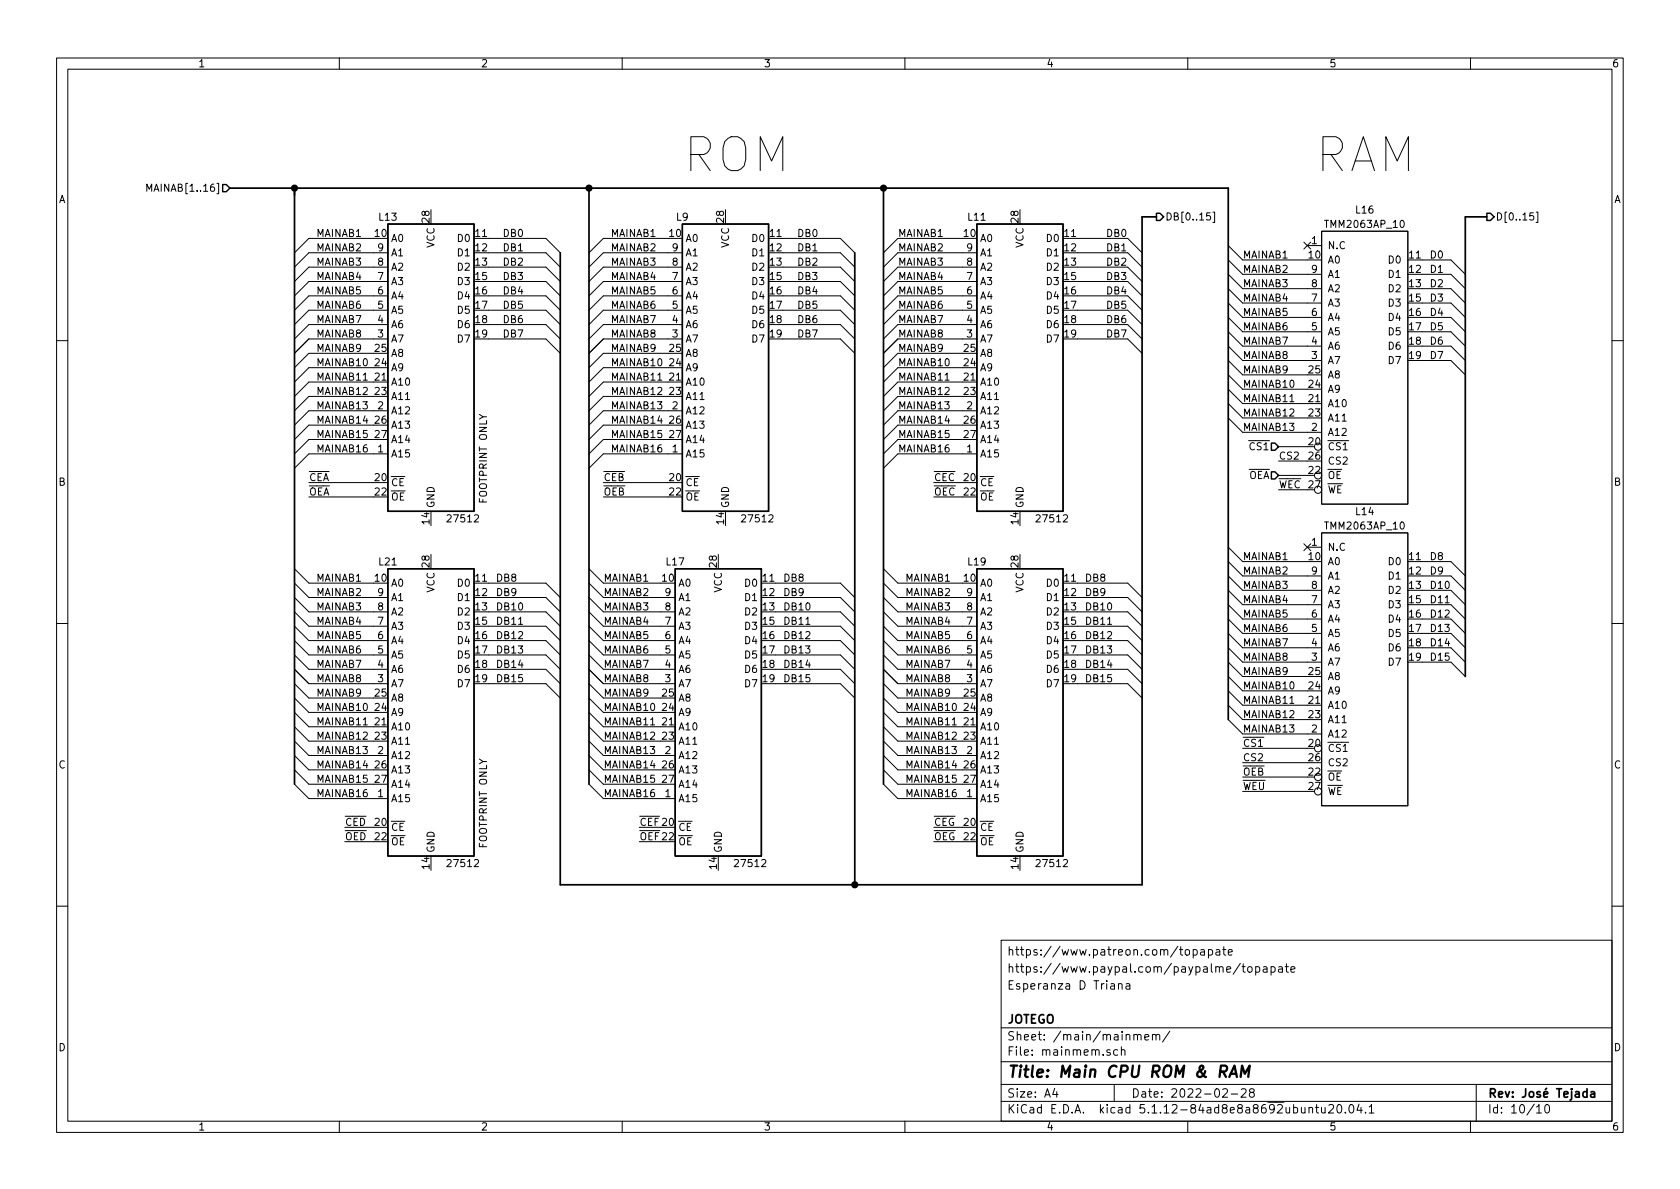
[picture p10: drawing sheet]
<svg xmlns="http://www.w3.org/2000/svg" width="297mm" height="210mm" viewBox="0 0 297 210" stroke-linecap="round" stroke-linejoin="round" font-family="sans-serif">
<g fill="none" stroke="#000" stroke-width=".18">
<path d="M10 10.3h277v189.9h-277zM12 12.2h273v186.1h-273zM60 10.3v1.9M110 10.3v1.9M160 10.3v1.9M210 10.3v1.9M260 10.3v1.9M26 33.8v-1.2l.4 .9 .4-.9v1.2M214 37.6h-.6l-.1 .6 .5-.1 .2 .3v.3l-.2 .2-.5-.1M214.5 37.5h.3v1.8h-.3M271.1 37.6h-.6v.6l.4-.1 .3 .3v.3l-.3 .2-.4-.1M271.6 37.5h.3v1.8h-.3"/>
<path d="M66 42.2h-11.4l-2.5 2.5M68.6 59.9h-14l-2.5 2.6M68.6 57.4h-14l-2.5 2.5M68.6 54.9h-14l-2.5 2.5M68.6 52.3h-14l-2.5 2.6M68.6 49.8h-14l-2.5 2.5M68.6 47.2h-14l-2.5 2.6M68.6 44.7h-14l-2.5 2.5M86.4 59.9h10.1l2.6 2.6M86.4 57.4h10.1l2.6 2.5M86.4 54.9h10.1l2.6 2.5M86.4 52.3h10.1l2.6 2.6"/>
<path d="M86.4 49.8h10.1l2.6 2.5M86.4 47.2h10.1l2.6 2.6M86.4 44.7h10.1l2.6 2.5M86.4 42.2h10.1l2.6 2.5M118.1 42.2h-11.4l-2.6 2.5M120.6 59.9h-13.9l-2.6 2.6M120.6 57.4h-13.9l-2.6 2.5M120.6 54.9h-13.9l-2.6 2.5M120.6 52.3h-13.9l-2.6 2.6M120.6 49.8h-13.9l-2.6 2.5M120.6 47.2h-13.9l-2.6 2.6M120.6 44.7h-13.9l-2.6 2.5"/>
<path d="M138.4 59.9h10.2l2.5 2.6M138.4 57.4h10.2l2.5 2.5M138.4 54.9h10.2l2.5 2.5M138.4 52.3h10.2l2.5 2.6M138.4 49.8h10.2l2.5 2.5M138.4 47.2h10.2l2.5 2.6M138.4 44.7h10.2l2.5 2.5M138.4 42.2h10.2l2.5 2.5M170.2 42.2h-11.5l-2.5 2.5M172.7 59.9h-14l-2.5 2.6M172.7 57.4h-14l-2.5 2.5M172.7 54.9h-14l-2.5 2.5"/>
<path d="M172.7 52.3h-14l-2.5 2.6M172.7 49.8h-14l-2.5 2.5M172.7 47.2h-14l-2.5 2.6M172.7 44.7h-14l-2.5 2.5M190.5 59.9h8.9l2.5 2.6M190.5 57.4h8.9l2.5 2.5M190.5 54.9h8.9l2.5 2.5M190.5 52.3h8.9l2.5 2.6M190.5 49.8h8.9l2.5 2.5M190.5 47.2h8.9l2.5 2.6M190.5 44.7h8.9l2.5 2.5M190.5 42.2h8.9l2.5 2.5"/>
<path d="M217.2 58.7l2.5 2.5h14M217.2 56.1l2.5 2.6h14M217.2 53.6l2.5 2.5h14M217.2 51l2.5 2.6h14M217.2 48.5l2.5 2.5h14M217.2 46l2.5 2.5h14M217.2 43.4l2.5 2.6h11.4M230.5 42.8l1.2 1.2M231.1 43.4h2.6M231.7 42.8l-1.2 1.2M233.7 40.9h15.2v48.2h-15.2zM251.5 58.7h5l2.6 2.5"/>
<path d="M251.5 56.1h5l2.6 2.6M251.5 53.6h5l2.6 2.5M251.5 51h5l2.6 2.6M251.5 48.5h5l2.6 2.5M251.5 46h5l2.6 2.5M10 60.2h2M64.2 67.2h.7M66 70.1h-11.4l-2.5 2.5M66 67.6h-11.4l-2.5 2.5M66 65h-11.4l-2.5 2.6M66 62.5h-11.4l-2.5 2.5M66 77.7h-11.4l-2.5 2.6"/>
<path d="M66 75.2h-11.4l-2.5 2.5M68.6 72.6h-14l-2.5 2.6M116.3 67.2h.7M118.1 70.1h-11.4l-2.6 2.5M118.1 67.6h-11.4l-2.6 2.5M118.1 65h-11.4l-2.6 2.6M118.1 62.5h-11.4l-2.6 2.5M118.1 77.7h-11.4l-2.6 2.6M118.1 75.2h-11.4l-2.6 2.5M120.6 72.6h-13.9l-2.6 2.6M167.1 67.2h.7M170.2 70.1h-11.5l-2.5 2.5"/>
<path d="M170.2 67.6h-11.5l-2.5 2.5M170.2 65h-11.5l-2.5 2.6M170.2 62.5h-11.5l-2.5 2.5M170.2 77.7h-11.5l-2.5 2.6M170.2 75.2h-11.5l-2.5 2.5M172.7 72.6h-14l-2.5 2.6M217.2 73.9l2.5 2.5h14M217.2 61.2l2.5 2.5h14M217.2 71.4l2.5 2.5h11.4M217.2 68.8l2.5 2.6h11.4M217.2 66.3l2.5 2.5h11.4M217.2 63.7l2.5 2.6h11.4"/>
<path d="M226.1 79h5M228.1 71h.7M237.2 77.9h1.3M251.5 63.7h5l2.6 2.6M251.5 61.2h5l2.6 2.5M285 60.2h2M54.6 87.9h11.4M54.6 85.3h11.4M68.6 80.3h-14l-2.5 2.5M106.7 87.9h11.4M106.7 85.3h11.4M120.6 80.3h-13.9l-2.6 2.5"/>
<path d="M165.1 87.9h5.1M165.1 85.3h5.1M172.7 80.3h-14l-2.5 2.5M217.2 99.3l2.5 2.5h14M217.2 96.8l2.5 2.5h11.4M226.1 81.5h5M226.1 84.1h5M226.1 86.6h5M230.5 96.2l1.2 1.2M231.1 96.8h2.6M231.7 96.2l-1.2 1.2M233.7 94.2h15.2v48.3h-15.2z"/>
<path d="M251.5 99.3h5l2.6 2.5M10 110.3h2M52.1 118.4l2.5 2.5h14M52.1 115.8l2.5 2.6h14M52.1 113.3l2.5 2.5h14M52.1 110.7l2.5 2.6h14M52.1 108.2l2.5 2.5h14M52.1 105.7l2.5 2.5h14M52.1 103.1l2.5 2.6h14M52.1 100.6l2.5 2.5h11.4M86.4 118.4h10.1l2.6 2.5M86.4 115.8h10.1l2.6 2.6"/>
<path d="M86.4 113.3h10.1l2.6 2.5M86.4 110.7h10.1l2.6 2.6M86.4 108.2h10.1l2.6 2.5M86.4 105.7h10.1l2.6 2.5M86.4 103.1h10.1l2.6 2.6M91.7 110.4h.7M104.1 118.4l2.6 2.5h12.7M104.1 115.8l2.6 2.6h12.7M104.1 113.3l2.6 2.5h12.7M104.1 110.7l2.6 2.6h12.7M104.1 108.2l2.6 2.5h12.7M104.1 105.7l2.6 2.5h12.7"/>
<path d="M104.1 103.1l2.6 2.6h12.7M104.1 100.6l2.6 2.5h10.1M137.2 118.4h11.4l2.5 2.5M137.2 115.8h11.4l2.5 2.6M137.2 113.3h11.4l2.5 2.5M137.2 110.7h11.4l2.5 2.6M137.2 108.2h11.4l2.5 2.5M137.2 105.7h11.4l2.5 2.5M137.2 103.1h11.4l2.5 2.6M142.5 110.4h.7M156.2 118.4l2.5 2.5h14M156.2 115.8l2.5 2.6h14"/>
<path d="M156.2 113.3l2.5 2.5h14M156.2 110.7l2.5 2.6h14M156.2 108.2l2.5 2.5h14M156.2 105.7l2.5 2.5h14M156.2 103.1l2.5 2.6h14M156.2 100.6l2.5 2.5h11.5M190.5 118.4h8.9l2.5 2.5M190.5 115.8h8.9l2.5 2.6M190.5 113.3h8.9l2.5 2.5M190.5 110.7h8.9l2.5 2.6M190.5 108.2h8.9l2.5 2.5M190.5 105.7h8.9l2.5 2.5"/>
<path d="M190.5 103.1h8.9l2.5 2.6M195.8 110.4h.7M217.2 114.5l2.5 2.6h14M217.2 112l2.5 2.5h14M217.2 109.5l2.5 2.5h14M217.2 106.9l2.5 2.6h14M217.2 104.4l2.5 2.5h14M217.2 101.8l2.5 2.6h14M217.2 117.1l2.5 2.5h11.4M217.2 119.6l2.5 2.6h11.4M251.5 117.1h5l2.6 2.5M251.5 114.5h5l2.6 2.6"/>
<path d="M251.5 112h5l2.6 2.5M251.5 109.5h5l2.6 2.5M251.5 106.9h5l2.6 2.6M251.5 104.4h5l2.6 2.5M251.5 101.8h5l2.6 2.6M285 110.3h2M52.1 138.7l2.5 2.5h14M52.1 131.1l2.5 2.5h14M52.1 133.6l2.5 2.5h11.4M52.1 128.5l2.5 2.6h11.4M52.1 126l2.5 2.5h11.4M52.1 123.4l2.5 2.6h11.4"/>
<path d="M52.1 120.9l2.5 2.5h11.4M52.1 136.1l2.5 2.6h11.4M64.2 128.2h.7M86.4 120.9h10.1l2.6 2.5M104.1 138.7l2.6 2.5h12.7M104.1 131.1l2.6 2.5h12.7M104.1 133.6l2.6 2.5h10.1M104.1 128.5l2.6 2.6h10.1M104.1 126l2.6 2.5h10.1M104.1 123.4l2.6 2.6h10.1M104.1 120.9l2.6 2.5h10.1M104.1 136.1l2.6 2.6h10.1"/>
<path d="M115 128.2h.7M137.2 120.9h11.4l2.5 2.5M156.2 138.7l2.5 2.5h14M156.2 131.1l2.5 2.5h14M156.2 133.6l2.5 2.5h11.5M156.2 128.5l2.5 2.6h11.5M156.2 126l2.5 2.5h11.5M156.2 123.4l2.5 2.6h11.5M156.2 120.9l2.5 2.5h11.5M156.2 136.1l2.5 2.6h11.5M168.4 128.2h.7M190.5 120.9h8.9l2.5 2.5"/>
<path d="M217.2 127.2l2.5 2.6h14M217.2 122.2l2.5 2.5h11.4M217.2 124.7l2.5 2.5h11.4M219.7 139.9h11.4M219.7 134.9h11.4M219.7 132.3h11.4M219.7 137.4h11.4M222.2 130.4h1.3M228.1 124.4h.7M237.2 131.3h1.3M61 148.8h5M61 146.3h5"/>
<path d="M113 148.8h3.8M113 146.3h3.8M165.1 148.8h5.1M165.1 146.3h5.1M10 160.2h2M177 166.3h108v32h-108zM197.8 174.1l.2-.2 .3 .1 .1 .9M197.8 173.9v1M199.1 174h.6l.1 .9M199.8 174.3l-.5 .1-.2 .2v.2l.2 .1 .5-.1M211 168l.4-.1 .3 .3-.1 .6-.2 .1-.4-.1M211 167.9v1.5"/>
<path d="M212.3 168h.6l.1 .9M213 168.3h-.5l-.3 .2 .3 .4 .5-.1M213.7 168l.4-.1 .3 .3-.1 .6-.2 .1-.4-.1M213.7 167.9v1.5M215 168h.6l.1 .9M215.7 168.3h-.5a.29 .29 0 0 0-.3 .3 .29 .29 0 0 0 .3 .3l.5-.1M216.2 167.9h.5M216.4 167.4v1.3l.3 .2M217.2 168.4l.7-.1-.1-.3-.4-.1-.2 .2v.7h.6M219.3 170.4l-1.3 1.9M219.6 170.9h.6M219.8 170.4v1.3l.4 .2"/>
<path d="M220.7 171.1l.2-.2 .4 .2v.7l-.2 .1-.4-.1zM222 171l.5-.1 .2 .3-.1 .7h-.6M222 170.9v1.5M223.4 171h.6v.9M224 171.3l-.5 .1a.29 .29 0 0 0-.2 .2 .29 .29 0 0 0 .2 .3h.5M224.7 171l.5-.1 .3 .3-.1 .6-.2 .1h-.5M224.7 170.9v1.5M226.1 171h.6v.9M226.7 171.3l-.5 .1-.2 .2 .1 .3h.1h.5M227.2 170.9h.6M227.5 170.4v1.3l.3 .2M228.2 171.4l.8-.1-.1-.3-.5-.1-.2 .2 .1 .8h.6"/>
<path d="M285 160.2h2M60 198.3v1.9M110 198.3v1.9M160 198.3v1.9M177 194.8h108M177 191.8h108M177 187.8h108M177 181.8h108M186.5 192.5l-.4 1h1M186.8 193v1M196.3 185.7a.37 .37 0 0 0-.6 .1l.1 .2 .5 .2v.1l-.2 .3-.4-.1M197 191.8v3"/>
<path d="M197.6 185.7l-.4-.1-.3 .3 .1 .6 .2 .1 .4-.1M198.3 185.7a.37 .37 0 0 1 .6 .1v.8M198.3 185.1v1.5M200.5 183.1l.2-.2 .3 .1 .1 .9M201.1 183.1l.2-.2 .4 .1 .1 .9M202.4 183.4l.7-.1-.1-.3-.4-.1-.2 .2 .1 .7h.5M203.8 183.1l.2-.2 .3 .1 .1 .9M203.8 182.9v1M204.4 183.1a.36 .36 0 0 1 .3-.2 .36 .36 0 0 1 .4 .2v.8M206.8 182.3l-1.3 2M210 198.3v1.9M216.2 192.7l.2-.2h.4l.2 .5-.9 1h.9"/>
<path d="M217.7 193.5h1.1M219.5 192.7l.2-.2h.3l.3 .2v.3v.2l-.9 .8h.9M221.2 193.2l-.3-.3 .1-.2 .2-.2 .4 .1 .2 .2-.1 .2-.6 .2a.48 .48 0 0 0-.1 .7l.2 .1 .5-.1a.48 .48 0 0 0-.1-.7h-.1M231.4 196l.2-.2 .4 .1 .1 .9M231.4 195.8v1M232.6 195.8h.5M232.8 195.3v1.3l.3 .2M233.7 195.8v.8a.37 .37 0 0 0 .6 .1M234.3 195.8v1M234.9 195.5l.3-.2h.3l.2 .2 .1 .3-.1 .2-.8 .8h.9M236.5 195.5l.2-.2a.8 .8 0 0 1 .6 .8 .8 .8 0 0 1-.6 .7l-.2-.1-.1-.4zM237.9 196.7v.1"/>
<path d="M238.7 195.5l.2-.2a.8 .8 0 0 1 .5 .8 .8 .8 0 0 1-.5 .7l-.2-.1-.2-.4zM240.3 195.2l-.4 1.1h1M240.6 195.8v1M241.4 196.7v.1M242.1 195.8l.4-.5v1.5M242.1 196.8h.8M260 198.3v1.9M261 191.8v6.5M271.7 195.8l.4-.5v1.5M271.7 196.8h.8M273.3 195.4l.3-.1a.94 .94 0 0 1 0 1.5h-.1a1 1 0 0 1-.2-1.4z"/>
<circle cx="233" cy="79" r=".63"/>
<circle cx="233" cy="84.1" r=".63"/>
<circle cx="233" cy="86.6" r=".63"/>
<circle cx="233" cy="132.3" r=".63"/>
<circle cx="233" cy="137.4" r=".63"/>
<circle cx="233" cy="139.9" r=".63"/>
</g>
<path d="M40.6 33.3h176.6v93.9M52.1 33.3v105.4M104.1 33.3v105.4M156.2 33.3v105.4M204.5 38.3h-2.6v118.2h-102.8v-111.8M262.9 38.3h-3.8v81.3M151.1 44.7v111.8M281.3 193.1h.6v.9M281.9 193.4l-.4 .1-.3 .2 .3 .3 .4-.1" fill="none" stroke="#000" stroke-width=".3"/>
<path d="M215.7 189.5h.8a.56 .56 0 0 0 .5-.5 .56 .56 0 0 0-.4-.6h-.7l-.3 2M217.3 190.4l1-2 .4 2M217.6 189.9h1M219.4 190.4l.2-2 .5 1.5 .9-1.5-.3 2" fill="none" stroke="#000" stroke-width=".41"/>
<path d="M39.4 32.6h.6l.6 .7-.6 .6h-.6zM68.6 39.6h15.2v50.8h-15.2zM120.6 39.6h15.3v50.8h-15.3zM172.7 39.6h15.3v50.8h-15.3zM204.5 37.7h.6l.6 .6-.6 .7h-.6zM262.9 37.7h.6l.7 .6-.7 .7h-.6zM224.8 78.4h.6l.7 .6-.7 .6h-.6zM224.8 83.4h.6l.7 .7-.7 .6h-.6zM68.6 100.6h15.2v50.8h-15.2zM119.4 100.6h15.2v50.8h-15.2zM172.7 100.6h15.3v50.8h-15.3z" fill="none" stroke="#000" stroke-width=".25"/>
<g fill="#000" stroke="#000" stroke-width=".25">
<circle cx="52.1" cy="33.3" r=".51"/>
<circle cx="104.1" cy="33.3" r=".51"/>
<circle cx="156.2" cy="33.3" r=".51"/>
<circle cx="151.1" cy="156.5" r=".51"/>
</g>
<g font-size="8.3">
<text x="120.6" y="30.5">ROM</text>
<text x="232.4" y="30.5">RAM</text>
</g>
<text font-size="2.8" x="178" y="190.5">Title: Main CPU ROM &amp; RAM</text>
<g font-size="2.1">
<text x="178" y="172">https://www.paypal.com/paypalme/topapate</text>
<text x="178" y="169">https://www.patreon.com/topapate</text>
<text x="178" y="175">Esperanza D Triana</text>
<text x="178" y="184">Sheet: /main/mainmem/</text>
<text x="178" y="181">JOTEGO</text>
<text x="178" y="186.7">File: mainmem.sch</text>
<text x="178" y="196.9">KiCad E.D.A. kicad 5.1.12-84ad8e8a8692ubuntu20.04.1</text>
<text x="178" y="194.1">Size: A4</text>
<text x="200" y="194.1">Date: 2022-02-28</text>
<text x="263" y="194.1">Rev: José Tejada</text>
<text x="263" y="196.9">Id: 10/10</text>
</g>
<g font-size="1.8">
<text x="35" y="11.9">1</text>
<text x="85" y="11.9">2</text>
<text x="135" y="11.9">3</text>
<text x="185" y="11.9">4</text>
<text x="235" y="11.9">5</text>
<text x="285" y="11.9">6</text>
<text x="10.4" y="35.9">A</text>
<text x="26.9" y="33.9">MAINAB[1..16]</text>
<text x="285.4" y="35.9">A</text>
<text x="55.9" y="41.9">MAINAB1</text>
<text x="66.3" y="41.9">10</text>
<text x="67.1" y="39">L13</text>
<text x="75.9" y="39.3" transform="rotate(-90 75.9 39.3)">28</text>
<text x="84.1" y="41.9">11</text>
<text x="89.2" y="41.9">DB0</text>
<text x="107.9" y="41.9">MAINAB1</text>
<text x="118.4" y="41.9">10</text>
<text x="119.6" y="39">L9</text>
<text x="128" y="39.3" transform="rotate(-90 128 39.3)">28</text>
<text x="136.2" y="41.9">11</text>
<text x="141.2" y="41.9">DB0</text>
<text x="158.7" y="41.9">MAINAB1</text>
<text x="170.5" y="41.9">10</text>
<text x="171.2" y="39">L11</text>
<text x="180.1" y="39.3" transform="rotate(-90 180.1 39.3)">28</text>
<text x="188.3" y="41.9">11</text>
<text x="195.9" y="41.9">DB0</text>
<text x="206" y="39">DB[0..15]</text>
<text x="234.6" y="40.3">TMM2063AP_10</text>
<text x="239.8" y="37.8">L16</text>
<text x="264.4" y="39">D[0..15]</text>
<text x="55.9" y="44.4">MAINAB2</text>
<text x="55.9" y="47">MAINAB3</text>
<text x="66.8" y="47">8</text>
<text x="66.8" y="44.4">9</text>
<text x="69.1" y="47.9">A2</text>
<text x="69.1" y="45.3">A1</text>
<text x="69.1" y="42.8">A0</text>
<text x="76.8" y="43.9" transform="rotate(-90 76.8 43.9)">VCC</text>
<text x="81.1" y="42.8">D0</text>
<text x="81.1" y="45.3">D1</text>
<text x="81.1" y="47.9">D2</text>
<text x="84.1" y="44.4">12</text>
<text x="84.1" y="47">13</text>
<text x="89.2" y="47">DB2</text>
<text x="89.2" y="44.4">DB1</text>
<text x="107.9" y="47">MAINAB3</text>
<text x="107.9" y="44.4">MAINAB2</text>
<text x="118.9" y="47">8</text>
<text x="118.9" y="44.4">9</text>
<text x="121.2" y="47.9">A2</text>
<text x="121.2" y="45.3">A1</text>
<text x="121.2" y="42.8">A0</text>
<text x="128.9" y="43.9" transform="rotate(-90 128.9 43.9)">VCC</text>
<text x="133.1" y="42.8">D0</text>
<text x="133.1" y="45.3">D1</text>
<text x="133.1" y="47.9">D2</text>
<text x="136.2" y="44.4">12</text>
<text x="136.2" y="47">13</text>
<text x="141.2" y="47">DB2</text>
<text x="141.2" y="44.4">DB1</text>
<text x="158.7" y="44.4">MAINAB2</text>
<text x="158.7" y="47">MAINAB3</text>
<text x="171" y="47">8</text>
<text x="171" y="44.4">9</text>
<text x="173.2" y="47.9">A2</text>
<text x="173.2" y="45.3">A1</text>
<text x="173.2" y="42.8">A0</text>
<text x="181" y="43.9" transform="rotate(-90 181 43.9)">VCC</text>
<text x="185.2" y="42.8">D0</text>
<text x="185.2" y="45.3">D1</text>
<text x="185.2" y="47.9">D2</text>
<text x="188.3" y="44.4">12</text>
<text x="188.3" y="47">13</text>
<text x="195.9" y="47">DB2</text>
<text x="195.9" y="44.4">DB1</text>
<text x="219.7" y="45.7">MAINAB1</text>
<text x="231.4" y="45.7">10</text>
<text x="231.9" y="43.2">1</text>
<text x="234.7" y="44.1">N.C</text>
<text x="234.7" y="46.6">A0</text>
<text x="245.6" y="46.6">D0</text>
<text x="249.2" y="45.7">11</text>
<text x="252.7" y="45.7">D0</text>
<text x="55.9" y="49.5">MAINAB4</text>
<text x="55.9" y="52.1">MAINAB5</text>
<text x="66.8" y="52.1">6</text>
<text x="66.8" y="49.5">7</text>
<text x="69.1" y="53">A4</text>
<text x="69.1" y="50.4">A3</text>
<text x="81.1" y="50.4">D3</text>
<text x="81.1" y="53">D4</text>
<text x="84.1" y="49.5">15</text>
<text x="84.1" y="52.1">16</text>
<text x="89.2" y="52.1">DB4</text>
<text x="89.2" y="49.5">DB3</text>
<text x="107.9" y="52.1">MAINAB5</text>
<text x="107.9" y="49.5">MAINAB4</text>
<text x="118.9" y="52.1">6</text>
<text x="118.9" y="49.5">7</text>
<text x="121.2" y="53">A4</text>
<text x="121.2" y="50.4">A3</text>
<text x="133.1" y="50.4">D3</text>
<text x="133.1" y="53">D4</text>
<text x="136.2" y="49.5">15</text>
<text x="136.2" y="52.1">16</text>
<text x="141.2" y="52.1">DB4</text>
<text x="141.2" y="49.5">DB3</text>
<text x="158.7" y="49.5">MAINAB4</text>
<text x="158.7" y="52.1">MAINAB5</text>
<text x="171" y="52.1">6</text>
<text x="171" y="49.5">7</text>
<text x="173.2" y="53">A4</text>
<text x="173.2" y="50.4">A3</text>
<text x="185.2" y="50.4">D3</text>
<text x="185.2" y="53">D4</text>
<text x="188.3" y="49.5">15</text>
<text x="188.3" y="52.1">16</text>
<text x="195.9" y="52.1">DB4</text>
<text x="195.9" y="49.5">DB3</text>
<text x="219.7" y="53.3">MAINAB4</text>
<text x="219.7" y="48.3">MAINAB2</text>
<text x="219.7" y="50.8">MAINAB3</text>
<text x="231.9" y="53.3">7</text>
<text x="231.9" y="50.8">8</text>
<text x="231.9" y="48.3">9</text>
<text x="234.7" y="51.7">A2</text>
<text x="234.7" y="49.1">A1</text>
<text x="245.6" y="49.1">D1</text>
<text x="245.6" y="51.7">D2</text>
<text x="249.2" y="48.3">12</text>
<text x="249.2" y="50.8">13</text>
<text x="249.2" y="53.3">15</text>
<text x="252.7" y="53.3">D3</text>
<text x="252.7" y="50.8">D2</text>
<text x="252.7" y="48.3">D1</text>
<text x="55.9" y="59.7">MAINAB8</text>
<text x="55.9" y="54.6">MAINAB6</text>
<text x="55.9" y="57.1">MAINAB7</text>
<text x="66.8" y="59.7">3</text>
<text x="66.8" y="57.1">4</text>
<text x="66.8" y="54.6">5</text>
<text x="69.1" y="58">A6</text>
<text x="69.1" y="55.5">A5</text>
<text x="81.1" y="55.5">D5</text>
<text x="81.1" y="58">D6</text>
<text x="84.1" y="54.6">17</text>
<text x="84.1" y="57.1">18</text>
<text x="84.1" y="59.7">19</text>
<text x="89.2" y="54.6">DB5</text>
<text x="89.2" y="59.7">DB7</text>
<text x="89.2" y="57.1">DB6</text>
<text x="107.9" y="59.7">MAINAB8</text>
<text x="107.9" y="57.1">MAINAB7</text>
<text x="107.9" y="54.6">MAINAB6</text>
<text x="118.9" y="59.7">3</text>
<text x="118.9" y="57.1">4</text>
<text x="118.9" y="54.6">5</text>
<text x="121.2" y="58">A6</text>
<text x="121.2" y="55.5">A5</text>
<text x="133.1" y="55.5">D5</text>
<text x="133.1" y="58">D6</text>
<text x="136.2" y="54.6">17</text>
<text x="136.2" y="57.1">18</text>
<text x="136.2" y="59.7">19</text>
<text x="141.2" y="59.7">DB7</text>
<text x="141.2" y="57.1">DB6</text>
<text x="141.2" y="54.6">DB5</text>
<text x="158.7" y="59.7">MAINAB8</text>
<text x="158.7" y="57.1">MAINAB7</text>
<text x="158.7" y="54.6">MAINAB6</text>
<text x="171" y="59.7">3</text>
<text x="171" y="57.1">4</text>
<text x="171" y="54.6">5</text>
<text x="173.2" y="58">A6</text>
<text x="173.2" y="55.5">A5</text>
<text x="185.2" y="55.5">D5</text>
<text x="185.2" y="58">D6</text>
<text x="188.3" y="54.6">17</text>
<text x="188.3" y="57.1">18</text>
<text x="188.3" y="59.7">19</text>
<text x="195.9" y="59.7">DB7</text>
<text x="195.9" y="57.1">DB6</text>
<text x="195.9" y="54.6">DB5</text>
<text x="219.7" y="55.9">MAINAB5</text>
<text x="219.7" y="58.4">MAINAB6</text>
<text x="231.9" y="58.4">5</text>
<text x="231.9" y="55.9">6</text>
<text x="234.7" y="59.3">A5</text>
<text x="234.7" y="56.8">A4</text>
<text x="234.7" y="54.2">A3</text>
<text x="245.6" y="54.2">D3</text>
<text x="245.6" y="56.8">D4</text>
<text x="245.6" y="59.3">D5</text>
<text x="249.2" y="55.9">16</text>
<text x="249.2" y="58.4">17</text>
<text x="252.7" y="55.9">D4</text>
<text x="252.7" y="58.4">D5</text>
<text x="55.9" y="62.2">MAINAB9</text>
<text x="55.9" y="64.8">MAINAB10</text>
<text x="66.3" y="64.8">24</text>
<text x="66.3" y="62.2">25</text>
<text x="69.1" y="60.6">A7</text>
<text x="69.1" y="65.7">A9</text>
<text x="69.1" y="63.1">A8</text>
<text x="81.1" y="60.6">D7</text>
<text x="107.9" y="64.8">MAINAB10</text>
<text x="107.9" y="62.2">MAINAB9</text>
<text x="118.4" y="64.8">24</text>
<text x="118.4" y="62.2">25</text>
<text x="121.2" y="60.6">A7</text>
<text x="121.2" y="65.7">A9</text>
<text x="121.2" y="63.1">A8</text>
<text x="133.1" y="60.6">D7</text>
<text x="158.7" y="64.8">MAINAB10</text>
<text x="158.7" y="62.2">MAINAB9</text>
<text x="170.5" y="64.8">24</text>
<text x="170.5" y="62.2">25</text>
<text x="173.2" y="60.6">A7</text>
<text x="173.2" y="65.7">A9</text>
<text x="173.2" y="63.1">A8</text>
<text x="185.2" y="60.6">D7</text>
<text x="219.7" y="61">MAINAB7</text>
<text x="219.7" y="63.5">MAINAB8</text>
<text x="231.9" y="63.5">3</text>
<text x="231.9" y="61">4</text>
<text x="234.7" y="64.4">A7</text>
<text x="234.7" y="61.8">A6</text>
<text x="245.6" y="61.8">D6</text>
<text x="245.6" y="64.4">D7</text>
<text x="249.2" y="61">18</text>
<text x="249.2" y="63.5">19</text>
<text x="252.7" y="63.5">D7</text>
<text x="252.7" y="61">D6</text>
<text x="55.9" y="69.8">MAINAB12</text>
<text x="55.9" y="67.3">MAINAB11</text>
<text x="66.3" y="67.3">21</text>
<text x="66.3" y="69.8">23</text>
<text x="69.1" y="68.2">A10</text>
<text x="69.1" y="70.7">A11</text>
<text x="107.9" y="67.3">MAINAB11</text>
<text x="107.9" y="69.8">MAINAB12</text>
<text x="118.4" y="67.3">21</text>
<text x="118.4" y="69.8">23</text>
<text x="121.2" y="68.2">A10</text>
<text x="121.2" y="70.7">A11</text>
<text x="158.7" y="69.8">MAINAB12</text>
<text x="158.7" y="67.3">MAINAB11</text>
<text x="170.5" y="67.3">21</text>
<text x="170.5" y="69.8">23</text>
<text x="173.2" y="68.2">A10</text>
<text x="173.2" y="70.7">A11</text>
<text x="219.7" y="66">MAINAB9</text>
<text x="219.7" y="68.6">MAINAB10</text>
<text x="219.7" y="71.1">MAINAB11</text>
<text x="231.4" y="71.1">21</text>
<text x="231.4" y="68.6">24</text>
<text x="231.4" y="66">25</text>
<text x="234.7" y="69.5">A9</text>
<text x="234.7" y="66.9">A8</text>
<text x="55.9" y="77.5">MAINAB15</text>
<text x="55.9" y="72.4">MAINAB13</text>
<text x="55.9" y="74.9">MAINAB14</text>
<text x="66.3" y="74.9">26</text>
<text x="66.3" y="77.5">27</text>
<text x="66.8" y="72.4">2</text>
<text x="69.1" y="73.3">A12</text>
<text x="69.1" y="75.8">A13</text>
<text x="107.9" y="77.5">MAINAB15</text>
<text x="107.9" y="74.9">MAINAB14</text>
<text x="107.9" y="72.4">MAINAB13</text>
<text x="118.4" y="74.9">26</text>
<text x="118.4" y="77.5">27</text>
<text x="118.9" y="72.4">2</text>
<text x="121.2" y="73.3">A12</text>
<text x="121.2" y="75.8">A13</text>
<text x="158.7" y="72.4">MAINAB13</text>
<text x="158.7" y="74.9">MAINAB14</text>
<text x="158.7" y="77.5">MAINAB15</text>
<text x="170.5" y="74.9">26</text>
<text x="170.5" y="77.5">27</text>
<text x="171" y="72.4">2</text>
<text x="173.2" y="73.3">A12</text>
<text x="173.2" y="75.8">A13</text>
<text x="219.7" y="73.7">MAINAB12</text>
<text x="219.7" y="76.2">MAINAB13</text>
<text x="231.4" y="73.7">23</text>
<text x="231.9" y="76.2">2</text>
<text x="234.7" y="77.1">A12</text>
<text x="234.7" y="72">A10</text>
<text x="234.7" y="74.5">A11</text>
<text x="55.9" y="80">MAINAB16</text>
<text x="66.8" y="80">1</text>
<text x="69.1" y="80.9">A15</text>
<text x="69.1" y="78.4">A14</text>
<text x="107.9" y="80">MAINAB16</text>
<text x="118.9" y="80">1</text>
<text x="121.2" y="80.9">A15</text>
<text x="121.2" y="78.4">A14</text>
<text x="158.7" y="80">MAINAB16</text>
<text x="171" y="80">1</text>
<text x="173.2" y="80.9">A15</text>
<text x="173.2" y="78.4">A14</text>
<text x="221.1" y="79.6">CS1</text>
<text x="226.1" y="81.3">CS2</text>
<text x="231.4" y="78.7">20</text>
<text x="231.4" y="83.8">22</text>
<text x="231.4" y="81.3">26</text>
<text x="234.7" y="79.6">CS1</text>
<text x="234.7" y="82.2">CS2</text>
<text x="10.4" y="85.9">B</text>
<text x="54.6" y="85.1">CEA</text>
<text x="54.6" y="87.6">OEA</text>
<text x="66.3" y="85.1">20</text>
<text x="66.3" y="87.6">22</text>
<text x="69.1" y="86">CE</text>
<text x="69.1" y="88.5">OE</text>
<text x="76.8" y="89.9" transform="rotate(-90 76.8 89.9)">GND</text>
<text x="86.1" y="89.1" transform="rotate(-90 86.1 89.1)">FOOTPRINT ONLY</text>
<text x="106.7" y="85.1">CEB</text>
<text x="106.7" y="87.6">OEB</text>
<text x="118.4" y="85.1">20</text>
<text x="118.4" y="87.6">22</text>
<text x="121.2" y="86">CE</text>
<text x="121.2" y="88.5">OE</text>
<text x="128.9" y="89.9" transform="rotate(-90 128.9 89.9)">GND</text>
<text x="165.1" y="85.1">CEC</text>
<text x="165.1" y="87.6">OEC</text>
<text x="170.5" y="85.1">20</text>
<text x="170.5" y="87.6">22</text>
<text x="173.2" y="86">CE</text>
<text x="173.2" y="88.5">OE</text>
<text x="181" y="89.9" transform="rotate(-90 181 89.9)">GND</text>
<text x="220.7" y="84.7">OEA</text>
<text x="226.1" y="86.4">WEC</text>
<text x="231.4" y="86.4">27</text>
<text x="234.7" y="84.7">OE</text>
<text x="234.7" y="87.2">WE</text>
<text x="285.4" y="85.9">B</text>
<text x="75.9" y="92.7" transform="rotate(-90 75.9 92.7)">14</text>
<text x="79.4" y="92.4">27512</text>
<text x="128" y="92.7" transform="rotate(-90 128 92.7)">14</text>
<text x="131.4" y="92.4">27512</text>
<text x="180.1" y="92.7" transform="rotate(-90 180.1 92.7)">14</text>
<text x="183.5" y="92.4">27512</text>
<text x="234.6" y="93.6">TMM2063AP_10</text>
<text x="239.8" y="91.1">L14</text>
<text x="67.1" y="100">L21</text>
<text x="75.9" y="100.3" transform="rotate(-90 75.9 100.3)">28</text>
<text x="117.9" y="100">L17</text>
<text x="126.7" y="100.3" transform="rotate(-90 126.7 100.3)">28</text>
<text x="171.2" y="100">L19</text>
<text x="180.1" y="100.3" transform="rotate(-90 180.1 100.3)">28</text>
<text x="219.7" y="99.1">MAINAB1</text>
<text x="219.7" y="101.6">MAINAB2</text>
<text x="231.4" y="99.1">10</text>
<text x="231.9" y="96.5">1</text>
<text x="231.9" y="101.6">9</text>
<text x="234.7" y="97.4">N.C</text>
<text x="234.7" y="99.9">A0</text>
<text x="245.6" y="99.9">D0</text>
<text x="249.2" y="99.1">11</text>
<text x="249.2" y="101.6">12</text>
<text x="252.7" y="101.6">D9</text>
<text x="252.7" y="99.1">D8</text>
<text x="55.9" y="105.4">MAINAB2</text>
<text x="55.9" y="102.9">MAINAB1</text>
<text x="55.9" y="107.9">MAINAB3</text>
<text x="66.3" y="102.9">10</text>
<text x="66.8" y="107.9">8</text>
<text x="66.8" y="105.4">9</text>
<text x="69.1" y="106.3">A1</text>
<text x="69.1" y="103.8">A0</text>
<text x="76.8" y="104.8" transform="rotate(-90 76.8 104.8)">VCC</text>
<text x="81.1" y="103.8">D0</text>
<text x="81.1" y="106.3">D1</text>
<text x="84.1" y="102.9">11</text>
<text x="84.1" y="105.4">12</text>
<text x="84.1" y="107.9">13</text>
<text x="87.6" y="107.9">DB10</text>
<text x="87.6" y="105.4">DB9</text>
<text x="87.6" y="102.9">DB8</text>
<text x="106.7" y="102.9">MAINAB1</text>
<text x="106.7" y="105.4">MAINAB2</text>
<text x="106.7" y="107.9">MAINAB3</text>
<text x="117.1" y="102.9">10</text>
<text x="117.6" y="107.9">8</text>
<text x="117.6" y="105.4">9</text>
<text x="119.9" y="106.3">A1</text>
<text x="119.9" y="103.8">A0</text>
<text x="127.6" y="104.8" transform="rotate(-90 127.6 104.8)">VCC</text>
<text x="131.9" y="103.8">D0</text>
<text x="131.9" y="106.3">D1</text>
<text x="134.9" y="102.9">11</text>
<text x="134.9" y="105.4">12</text>
<text x="134.9" y="107.9">13</text>
<text x="138.4" y="107.9">DB10</text>
<text x="138.4" y="102.9">DB8</text>
<text x="138.4" y="105.4">DB9</text>
<text x="160" y="105.4">MAINAB2</text>
<text x="160" y="107.9">MAINAB3</text>
<text x="160" y="102.9">MAINAB1</text>
<text x="170.5" y="102.9">10</text>
<text x="171" y="107.9">8</text>
<text x="171" y="105.4">9</text>
<text x="173.2" y="106.3">A1</text>
<text x="173.2" y="103.8">A0</text>
<text x="181" y="104.8" transform="rotate(-90 181 104.8)">VCC</text>
<text x="185.2" y="103.8">D0</text>
<text x="185.2" y="106.3">D1</text>
<text x="188.3" y="102.9">11</text>
<text x="188.3" y="105.4">12</text>
<text x="188.3" y="107.9">13</text>
<text x="191.8" y="102.9">DB8</text>
<text x="191.8" y="107.9">DB10</text>
<text x="191.8" y="105.4">DB9</text>
<text x="219.7" y="104.1">MAINAB3</text>
<text x="219.7" y="106.7">MAINAB4</text>
<text x="231.9" y="106.7">7</text>
<text x="231.9" y="104.1">8</text>
<text x="234.7" y="107.6">A3</text>
<text x="234.7" y="105">A2</text>
<text x="234.7" y="102.5">A1</text>
<text x="245.6" y="102.5">D1</text>
<text x="245.6" y="105">D2</text>
<text x="245.6" y="107.6">D3</text>
<text x="249.2" y="104.1">13</text>
<text x="249.2" y="106.7">15</text>
<text x="252.7" y="104.1">D10</text>
<text x="252.7" y="106.7">D11</text>
<text x="55.9" y="113">MAINAB5</text>
<text x="55.9" y="110.5">MAINAB4</text>
<text x="66.8" y="113">6</text>
<text x="66.8" y="110.5">7</text>
<text x="69.1" y="113.9">A4</text>
<text x="69.1" y="111.4">A3</text>
<text x="69.1" y="108.8">A2</text>
<text x="81.1" y="108.8">D2</text>
<text x="81.1" y="111.4">D3</text>
<text x="81.1" y="113.9">D4</text>
<text x="84.1" y="110.5">15</text>
<text x="84.1" y="113">16</text>
<text x="87.6" y="113">DB12</text>
<text x="87.6" y="110.5">DB11</text>
<text x="106.7" y="110.5">MAINAB4</text>
<text x="106.7" y="113">MAINAB5</text>
<text x="117.6" y="113">6</text>
<text x="117.6" y="110.5">7</text>
<text x="119.9" y="113.9">A4</text>
<text x="119.9" y="111.4">A3</text>
<text x="119.9" y="108.8">A2</text>
<text x="131.9" y="108.8">D2</text>
<text x="131.9" y="111.4">D3</text>
<text x="131.9" y="113.9">D4</text>
<text x="134.9" y="110.5">15</text>
<text x="134.9" y="113">16</text>
<text x="138.4" y="113">DB12</text>
<text x="138.4" y="110.5">DB11</text>
<text x="160" y="110.5">MAINAB4</text>
<text x="160" y="113">MAINAB5</text>
<text x="171" y="113">6</text>
<text x="171" y="110.5">7</text>
<text x="173.2" y="113.9">A4</text>
<text x="173.2" y="111.4">A3</text>
<text x="173.2" y="108.8">A2</text>
<text x="185.2" y="108.8">D2</text>
<text x="185.2" y="111.4">D3</text>
<text x="185.2" y="113.9">D4</text>
<text x="188.3" y="110.5">15</text>
<text x="188.3" y="113">16</text>
<text x="191.8" y="113">DB12</text>
<text x="191.8" y="110.5">DB11</text>
<text x="219.7" y="109.2">MAINAB5</text>
<text x="219.7" y="111.8">MAINAB6</text>
<text x="231.9" y="111.8">5</text>
<text x="231.9" y="109.2">6</text>
<text x="234.7" y="112.6">A5</text>
<text x="234.7" y="110.1">A4</text>
<text x="245.6" y="110.1">D4</text>
<text x="245.6" y="112.6">D5</text>
<text x="249.2" y="109.2">16</text>
<text x="249.2" y="111.8">17</text>
<text x="252.7" y="111.8">D13</text>
<text x="252.7" y="109.2">D12</text>
<text x="55.9" y="115.6">MAINAB6</text>
<text x="55.9" y="118.1">MAINAB7</text>
<text x="66.8" y="118.1">4</text>
<text x="66.8" y="115.6">5</text>
<text x="69.1" y="119">A6</text>
<text x="69.1" y="116.5">A5</text>
<text x="81.1" y="116.5">D5</text>
<text x="81.1" y="119">D6</text>
<text x="84.1" y="115.6">17</text>
<text x="84.1" y="118.1">18</text>
<text x="87.6" y="118.1">DB14</text>
<text x="87.6" y="115.6">DB13</text>
<text x="106.7" y="115.6">MAINAB6</text>
<text x="106.7" y="118.1">MAINAB7</text>
<text x="117.6" y="118.1">4</text>
<text x="117.6" y="115.6">5</text>
<text x="119.9" y="119">A6</text>
<text x="119.9" y="116.5">A5</text>
<text x="131.9" y="116.5">D5</text>
<text x="131.9" y="119">D6</text>
<text x="134.9" y="115.6">17</text>
<text x="134.9" y="118.1">18</text>
<text x="138.4" y="118.1">DB14</text>
<text x="138.4" y="115.6">DB13</text>
<text x="160" y="115.6">MAINAB6</text>
<text x="160" y="118.1">MAINAB7</text>
<text x="171" y="118.1">4</text>
<text x="171" y="115.6">5</text>
<text x="173.2" y="119">A6</text>
<text x="173.2" y="116.5">A5</text>
<text x="185.2" y="116.5">D5</text>
<text x="185.2" y="119">D6</text>
<text x="188.3" y="115.6">17</text>
<text x="188.3" y="118.1">18</text>
<text x="191.8" y="118.1">DB14</text>
<text x="191.8" y="115.6">DB13</text>
<text x="219.7" y="119.4">MAINAB9</text>
<text x="219.7" y="116.8">MAINAB8</text>
<text x="219.7" y="114.3">MAINAB7</text>
<text x="231.4" y="119.4">25</text>
<text x="231.9" y="116.8">3</text>
<text x="231.9" y="114.3">4</text>
<text x="234.7" y="117.7">A7</text>
<text x="234.7" y="115.2">A6</text>
<text x="245.6" y="115.2">D6</text>
<text x="245.6" y="117.7">D7</text>
<text x="249.2" y="114.3">18</text>
<text x="249.2" y="116.8">19</text>
<text x="252.7" y="116.8">D15</text>
<text x="252.7" y="114.3">D14</text>
<text x="55.9" y="120.6">MAINAB8</text>
<text x="55.9" y="125.7">MAINAB10</text>
<text x="55.9" y="123.2">MAINAB9</text>
<text x="66.3" y="125.7">24</text>
<text x="66.3" y="123.2">25</text>
<text x="66.8" y="120.6">3</text>
<text x="69.1" y="121.5">A7</text>
<text x="69.1" y="124.1">A8</text>
<text x="81.1" y="121.5">D7</text>
<text x="84.1" y="120.6">19</text>
<text x="87.6" y="120.6">DB15</text>
<text x="106.7" y="120.6">MAINAB8</text>
<text x="106.7" y="123.2">MAINAB9</text>
<text x="106.7" y="125.7">MAINAB10</text>
<text x="117.1" y="125.7">24</text>
<text x="117.1" y="123.2">25</text>
<text x="117.6" y="120.6">3</text>
<text x="119.9" y="121.5">A7</text>
<text x="119.9" y="124.1">A8</text>
<text x="131.9" y="121.5">D7</text>
<text x="134.9" y="120.6">19</text>
<text x="138.4" y="120.6">DB15</text>
<text x="160" y="120.6">MAINAB8</text>
<text x="160" y="123.2">MAINAB9</text>
<text x="160" y="125.7">MAINAB10</text>
<text x="170.5" y="125.7">24</text>
<text x="170.5" y="123.2">25</text>
<text x="171" y="120.6">3</text>
<text x="173.2" y="121.5">A7</text>
<text x="173.2" y="124.1">A8</text>
<text x="185.2" y="121.5">D7</text>
<text x="188.3" y="120.6">19</text>
<text x="191.8" y="120.6">DB15</text>
<text x="219.7" y="121.9">MAINAB10</text>
<text x="219.7" y="124.5">MAINAB11</text>
<text x="231.4" y="124.5">21</text>
<text x="231.4" y="121.9">24</text>
<text x="234.7" y="125.3">A10</text>
<text x="234.7" y="122.8">A9</text>
<text x="234.7" y="120.3">A8</text>
<text x="55.9" y="130.8">MAINAB12</text>
<text x="55.9" y="128.3">MAINAB11</text>
<text x="66.3" y="128.3">21</text>
<text x="66.3" y="130.8">23</text>
<text x="69.1" y="129.2">A10</text>
<text x="69.1" y="131.7">A11</text>
<text x="69.1" y="126.6">A9</text>
<text x="106.7" y="128.3">MAINAB11</text>
<text x="106.7" y="130.8">MAINAB12</text>
<text x="117.1" y="128.3">21</text>
<text x="117.1" y="130.8">23</text>
<text x="119.9" y="129.2">A10</text>
<text x="119.9" y="131.7">A11</text>
<text x="119.9" y="126.6">A9</text>
<text x="160" y="128.3">MAINAB11</text>
<text x="160" y="130.8">MAINAB12</text>
<text x="170.5" y="128.3">21</text>
<text x="170.5" y="130.8">23</text>
<text x="173.2" y="129.2">A10</text>
<text x="173.2" y="131.7">A11</text>
<text x="173.2" y="126.6">A9</text>
<text x="219.7" y="127">MAINAB12</text>
<text x="219.7" y="129.5">MAINAB13</text>
<text x="231.4" y="127">23</text>
<text x="231.9" y="129.5">2</text>
<text x="234.7" y="130.4">A12</text>
<text x="234.7" y="127.9">A11</text>
<text x="10.4" y="135.9">C</text>
<text x="55.9" y="135.9">MAINAB14</text>
<text x="55.9" y="133.3">MAINAB13</text>
<text x="66.3" y="135.9">26</text>
<text x="66.8" y="133.3">2</text>
<text x="69.1" y="134.2">A12</text>
<text x="69.1" y="136.8">A13</text>
<text x="106.7" y="135.9">MAINAB14</text>
<text x="106.7" y="133.3">MAINAB13</text>
<text x="117.1" y="135.9">26</text>
<text x="117.6" y="133.3">2</text>
<text x="119.9" y="134.2">A12</text>
<text x="119.9" y="136.8">A13</text>
<text x="160" y="133.3">MAINAB13</text>
<text x="160" y="135.9">MAINAB14</text>
<text x="170.5" y="135.9">26</text>
<text x="171" y="133.3">2</text>
<text x="173.2" y="134.2">A12</text>
<text x="173.2" y="136.8">A13</text>
<text x="219.7" y="137.2">OEB</text>
<text x="219.7" y="132.1">CS1</text>
<text x="219.7" y="134.6">CS2</text>
<text x="231.4" y="132.1">20</text>
<text x="231.4" y="137.2">22</text>
<text x="231.4" y="134.6">26</text>
<text x="234.7" y="133">CS1</text>
<text x="234.7" y="135.5">CS2</text>
<text x="285.4" y="135.9">C</text>
<text x="55.9" y="138.4">MAINAB15</text>
<text x="55.9" y="141">MAINAB16</text>
<text x="66.3" y="138.4">27</text>
<text x="66.8" y="141">1</text>
<text x="69.1" y="141.9">A15</text>
<text x="69.1" y="139.3">A14</text>
<text x="106.7" y="138.4">MAINAB15</text>
<text x="106.7" y="141">MAINAB16</text>
<text x="117.1" y="138.4">27</text>
<text x="117.6" y="141">1</text>
<text x="119.9" y="141.9">A15</text>
<text x="119.9" y="139.3">A14</text>
<text x="160" y="141">MAINAB16</text>
<text x="160" y="138.4">MAINAB15</text>
<text x="170.5" y="138.4">27</text>
<text x="171" y="141">1</text>
<text x="173.2" y="141.9">A15</text>
<text x="173.2" y="139.3">A14</text>
<text x="219.7" y="139.7">WEU</text>
<text x="231.4" y="139.7">27</text>
<text x="234.7" y="138">OE</text>
<text x="234.7" y="140.6">WE</text>
<text x="61" y="146">CED</text>
<text x="61" y="148.6">OED</text>
<text x="66.3" y="146">20</text>
<text x="66.3" y="148.6">22</text>
<text x="69.1" y="146.9">CE</text>
<text x="69.1" y="149.5">OE</text>
<text x="113" y="146">CEF 20</text>
<text x="113" y="148.6">OEF 22</text>
<text x="119.9" y="146.9">CE</text>
<text x="119.9" y="149.5">OE</text>
<text x="165.1" y="146">CEG</text>
<text x="165.1" y="148.6">OEG</text>
<text x="170.5" y="146">20</text>
<text x="170.5" y="148.6">22</text>
<text x="173.2" y="146.9">CE</text>
<text x="173.2" y="149.5">OE</text>
<text x="75.9" y="153.6" transform="rotate(-90 75.9 153.6)">14</text>
<text x="76.8" y="150.9" transform="rotate(-90 76.8 150.9)">GND</text>
<text x="79.4" y="153.3">27512</text>
<text x="86.1" y="150.1" transform="rotate(-90 86.1 150.1)">FOOTPRINT ONLY</text>
<text x="126.7" y="153.6" transform="rotate(-90 126.7 153.6)">14</text>
<text x="127.6" y="150.9" transform="rotate(-90 127.6 150.9)">GND</text>
<text x="130.2" y="153.3">27512</text>
<text x="180.1" y="153.6" transform="rotate(-90 180.1 153.6)">14</text>
<text x="181" y="150.9" transform="rotate(-90 181 150.9)">GND</text>
<text x="183.5" y="153.3">27512</text>
<text x="10.4" y="185.9">D</text>
<text x="285.4" y="185.9">D</text>
<text x="35" y="199.9">1</text>
<text x="85" y="199.9">2</text>
<text x="135" y="199.9">3</text>
<text x="185" y="199.9">4</text>
<text x="235" y="199.9">5</text>
<text x="285" y="199.9">6</text>
</g>
</svg>
